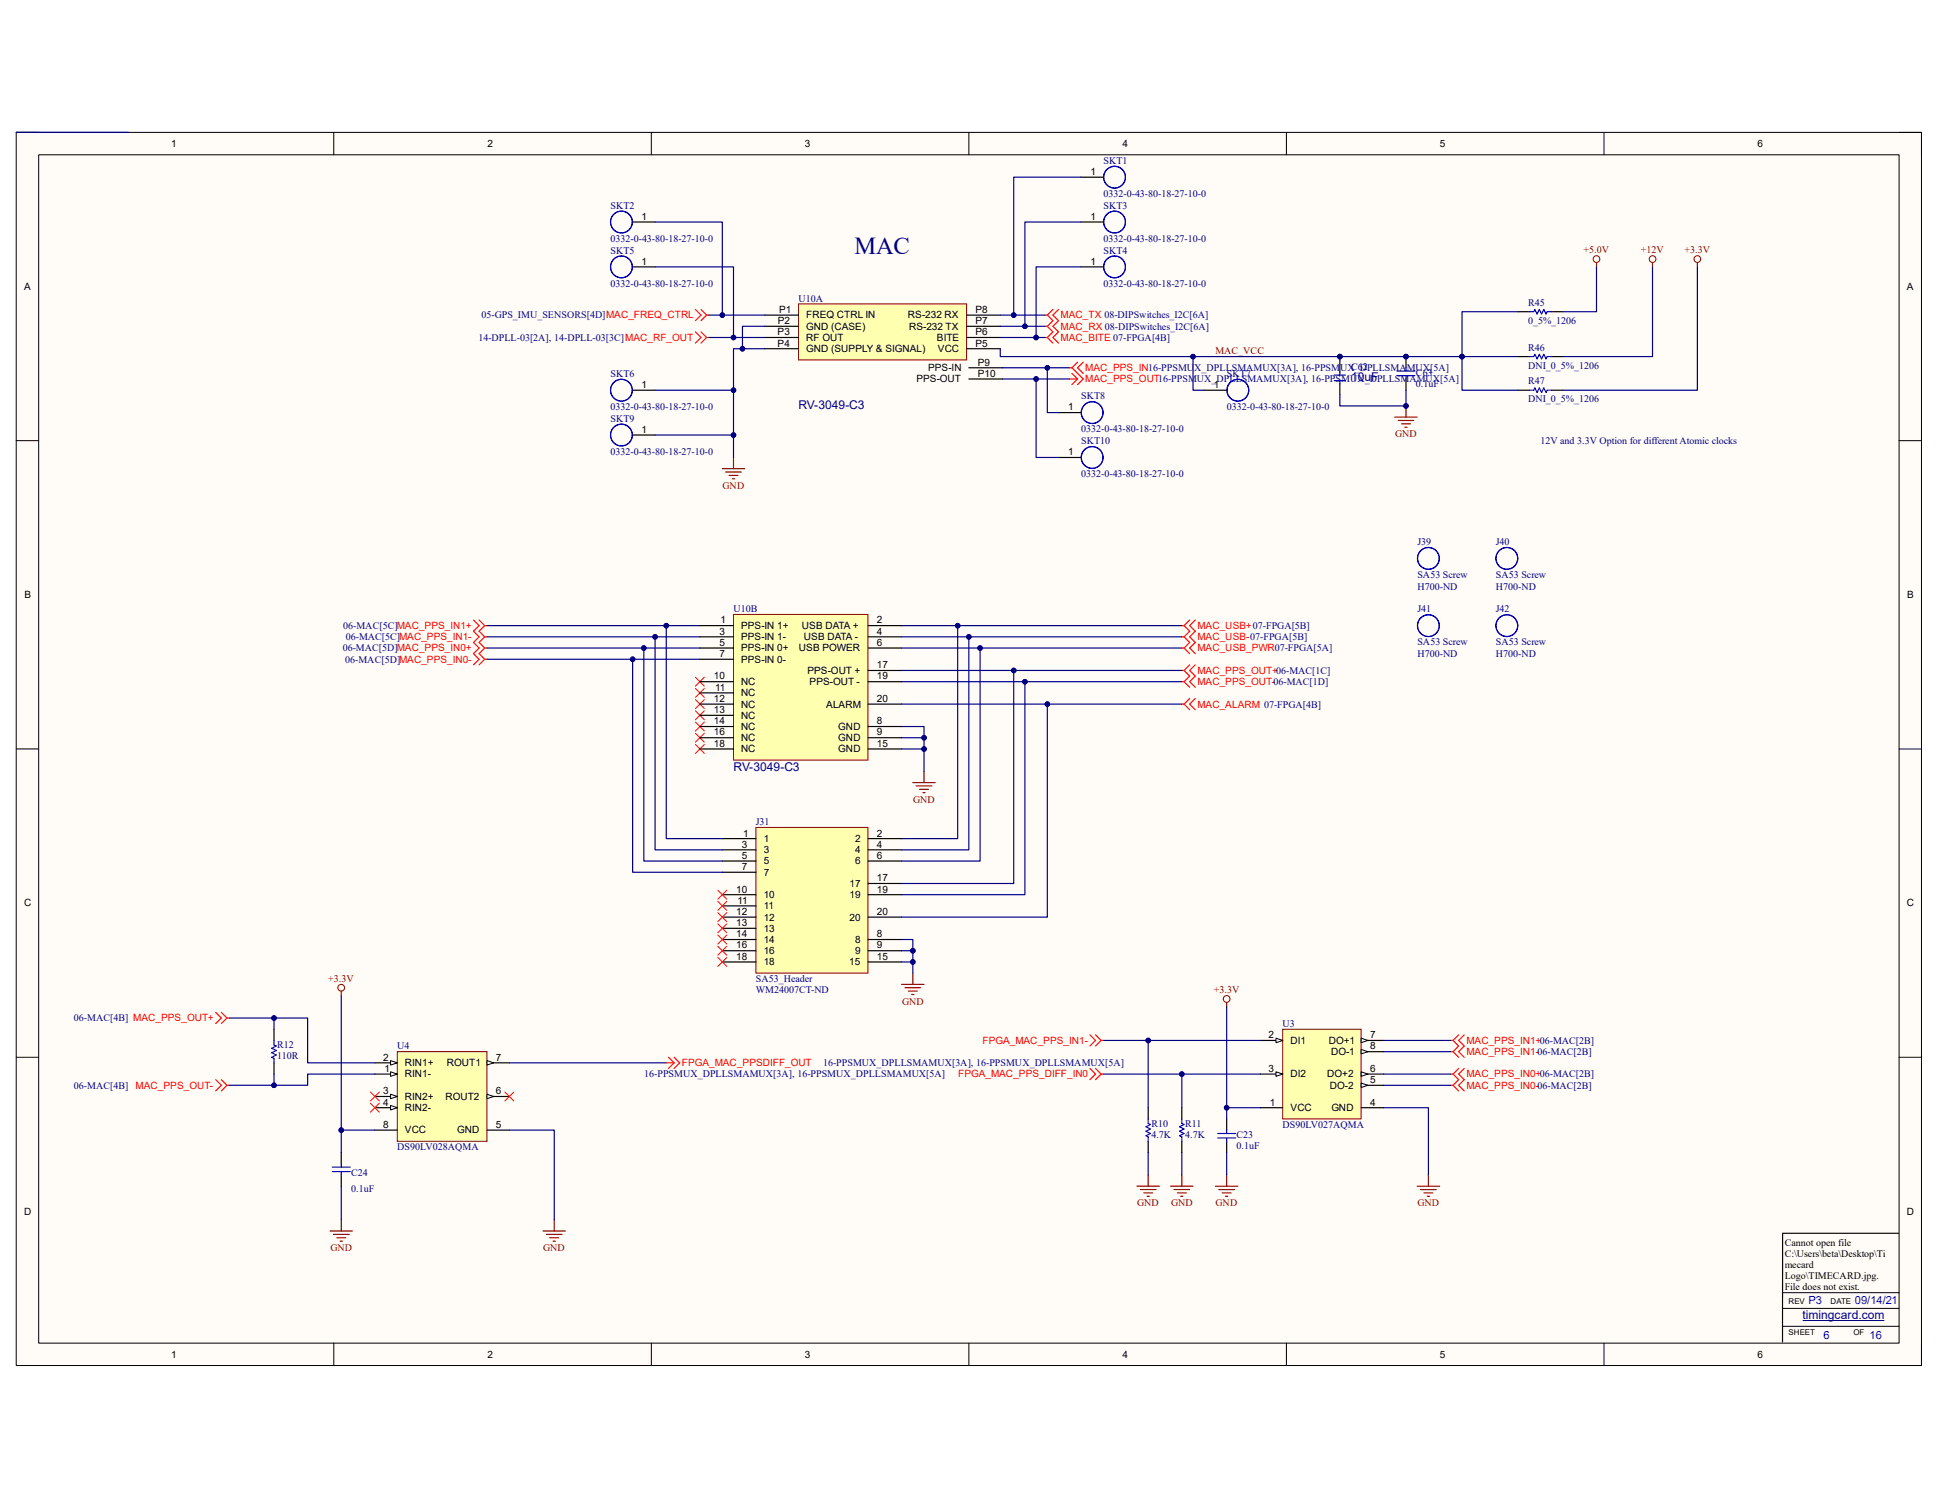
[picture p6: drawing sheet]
<svg xmlns="http://www.w3.org/2000/svg" width="279mm" height="216mm" viewBox="0 0 279 216" stroke-linecap="round" stroke-linejoin="round" font-family="sans-serif">
<path d="M2.3 19.1h274.7v177.7h-274.7z" fill-rule="evenodd" fill="#fffcf8"/>
<path d="M2.3 19.1h274.7v177.7h-274.7z" fill="none" stroke="#000" stroke-width=".14"/>
<path d="M5.6 22.3h268.2v171.3h-268.2z" fill-rule="evenodd" fill="#fffcf8"/>
<g fill="none" stroke="#000" stroke-width=".14">
<path d="M2.3 19.1h3.3M48.1 19.1v3.2M93.9 19.1v3.2M139.7 19.1v3.2M185.5 19.1v3.2M231.2 19.1v3.2M273.8 19.1h3.2v3.2M5.6 22.3h268.2v171.3h-268.2zM2.3 63.5h3.3M273.8 63.5h3.2M2.3 107.9h3.3M273.8 107.9h3.2"/>
<path d="M2.3 152.4h3.3M273.8 152.4h3.2M48.1 193.6v3.2M93.9 193.6v3.2M139.7 193.6v3.2M185.5 193.6v3.2M231.2 193.6v3.2M257 191.2h16.8M257 188.6h16.8M257 186.3h16.8M277 193.6v3.2"/>
</g>
<path d="M259.9 190.3h11.8" fill="none" stroke="#000080" stroke-width=".14"/>
<path d="M257 177.7h16.7M257 177.8v15.6" fill="none" stroke="#000" stroke-width=".17"/>
<g fill="none" stroke="#f00" stroke-width=".17">
<path d="M100.3 47.8l.8 .8-.8 .9M100.3 44.6l.8 .8-.8 .8M101.1 47.8l.8 .8M101.1 44.6l.8 .8M101.9 45.4h.3M101.9 48.6h.3M101.9 48.6l-.8 .9M101.9 45.4l-.8 .8M150.7 45.4h.3M150.7 47h.3M150.7 48.6h.3M151 45.4l.8 .8-.8 .8"/>
<path d="M151 47l.8 .8-.8 .8M151 48.6l.8 .9M151.8 44.6l-.8 .8M152.6 44.6l-.8 .8 .8 .8-.8 .8 .8 .8-.8 .8 .8 .9M170.4 90.2h.3M170.4 91.8h.3M170.4 93.4h.3M170.7 90.2l.8 .8-.8 .8M170.7 91.8l.8 .8-.8 .8M170.7 93.4l.8 .8M171.5 89.4l-.8 .8M172.3 89.4l-.8 .8 .8 .8-.8 .8 .8 .8-.8 .8 .8 .8"/>
<path d="M170.4 101.5h.3M170.7 101.5l.8 .8M171.5 100.7l-.8 .8M172.3 100.7l-.8 .8 .8 .8M31.1 145.9l.8 .8-.8 .8M31.1 155.6l.8 .8-.8 .8M31.9 145.9l.8 .8M31.9 155.6l.8 .8M32.7 146.7l-.8 .8M32.7 146.7h.3M32.7 156.4l-.8 .8M32.7 156.4h.3"/>
<path d="M157.1 154l.8 .8-.8 .8M157.9 154l.8 .8M158.7 154.8l-.8 .8M158.7 154.8h.4"/>
</g>
<g fill="none" stroke="#f00" stroke-width=".14">
<path d="M100.3 97.6l1.2 1.3M100.3 99.2l1.2 1.3M101.5 97.6l-1.2 1.3M101.5 99.2l-1.2 1.3M100.3 100.8l1.2 1.3M100.3 102.4l1.2 1.3M100.3 104.1l1.2 1.3M100.3 105.7l1.2 1.3M100.3 107.3l1.2 1.3M101.5 100.8l-1.2 1.3M101.5 102.4l-1.2 1.3M101.5 104.1l-1.2 1.3"/>
<path d="M101.5 105.7l-1.2 1.3M101.5 107.3l-1.2 1.3"/>
</g>
<g fill="none" stroke="#800000" stroke-width=".17">
<path d="M202.7 58.5v1.6M104.1 67.5h3.3M104.6 68h2.3M105.1 68.5h1.3M105.6 69h.3M105.7 65.9v1.6M201.1 60.1h3.2M201.6 60.6h2.2M202.1 61.1h1.2M202.5 61.6h.4M131.6 112.8h3.2M132.1 113.3h2.3"/>
<path d="M132.6 113.8h1.3M133.1 114.2h.3M133.2 111.2v1.6"/>
</g>
<circle cx="202.7" cy="58.5" r=".32" fill="#000080"/>
<circle cx="202.7" cy="58.5" r=".32" fill="none" stroke="#000080" stroke-width=".14"/>
<path d="M193.2 52v1.7M193.2 55.3v1.6" fill="none" stroke="#000" stroke-width=".17"/>
<path d="M192.4 54.9h1.6M192.4 54.1h1.6M193.2 53.7v.4M193.2 54.9v.4" fill="none" stroke="#00f" stroke-width=".17"/>
<path d="M115.1 43.8h24.3v8.1h-24.3z" fill-rule="evenodd" fill="#ffffb0"/>
<path d="M115.1 43.8h24.3v8.1h-24.3z" fill="none" stroke="#800000" stroke-width=".14"/>
<path d="M110.3 45.4h4.8M110.3 47h4.8M110.3 48.6h4.8M110.3 50.3h4.8M139.4 45.4h4.8M139.4 47h4.8M139.4 48.6h4.8M139.4 50.3h4.8M139.7 53h4.8M139.7 54.6h4.8" fill="none" stroke="#000" stroke-width=".17"/>
<path d="M105.7 88.6h19.4v21h-19.4z" fill-rule="evenodd" fill="#ffffb0"/>
<path d="M105.7 88.6h19.4v21h-19.4z" fill="none" stroke="#800000" stroke-width=".14"/>
<g fill="none" stroke="#000" stroke-width=".17">
<path d="M100.9 90.2h4.8M100.9 91.8h4.8M100.9 93.4h4.8M100.9 95h4.8M100.9 98.3h4.8M100.9 99.9h4.8M125.1 90.2h4.9M125.1 91.8h4.9M125.1 93.4h4.9M125.1 98.3h4.9M125.1 96.6h4.9M100.9 104.7h4.8"/>
<path d="M100.9 106.3h4.8M100.9 101.5h4.8M100.9 103.1h4.8M100.9 107.9h4.8M125.1 104.7h4.9M125.1 106.3h4.9M125.1 101.5h4.9M125.1 107.9h4.9"/>
</g>
<circle cx="202.7" cy="51.4" r=".32" fill="#000080"/>
<circle cx="202.7" cy="51.4" r=".32" fill="none" stroke="#000080" stroke-width=".14"/>
<path d="M202.7 51.4v1.6M202.7 54.6v1.6" fill="none" stroke="#000" stroke-width=".17"/>
<circle cx="202.7" cy="51.4" r=".32" fill="#000080"/>
<circle cx="202.7" cy="51.4" r=".32" fill="none" stroke="#000080" stroke-width=".14"/>
<path d="M201.4 53.5h2.6M201.4 54.1h2.6M202.7 53v.5M202.7 54.1v.5" fill="none" stroke="#00f" stroke-width=".17"/>
<path d="M184.9 148.3h11.3v13h-11.3z" fill-rule="evenodd" fill="#ffffb0"/>
<path d="M184.9 148.3h11.3v13h-11.3z" fill="none" stroke="#800000" stroke-width=".14"/>
<path d="M181.7 150h3.2" fill="none" stroke="#000" stroke-width=".17"/>
<path d="M184 149.6l.9 .4-.9 .3z" fill="#f8fcff"/>
<path d="M184 149.6l.9 .4-.9 .3z" fill="none" stroke="#000" stroke-width=".14"/>
<path d="M181.7 154.8h3.2" fill="none" stroke="#000" stroke-width=".17"/>
<path d="M184 154.5l.9 .3-.9 .3z" fill="#f8fcff"/>
<path d="M184 154.5l.9 .3-.9 .3z" fill="none" stroke="#000" stroke-width=".14"/>
<path d="M196.2 150h3.3" fill="none" stroke="#000" stroke-width=".17"/>
<path d="M196.2 149.6l1 .4-1 .3z" fill="#f8fcff"/>
<path d="M196.2 149.6l1 .4-1 .3z" fill="none" stroke="#000" stroke-width=".14"/>
<path d="M196.2 154.8h3.3" fill="none" stroke="#000" stroke-width=".17"/>
<path d="M196.2 154.5l1 .3-1 .3z" fill="#f8fcff"/>
<path d="M196.2 154.5l1 .3-1 .3z" fill="none" stroke="#000" stroke-width=".14"/>
<path d="M196.2 151.6h3.3" fill="none" stroke="#000" stroke-width=".17"/>
<path d="M196.2 151.2l1 .4-1 .3z" fill="#f8fcff"/>
<path d="M196.2 151.2l1 .4-1 .3z" fill="none" stroke="#000" stroke-width=".14"/>
<path d="M196.2 156.4h3.3" fill="none" stroke="#000" stroke-width=".17"/>
<path d="M196.2 156.1l1 .3-1 .3z" fill="#f8fcff"/>
<path d="M196.2 156.1l1 .3-1 .3z" fill="none" stroke="#000" stroke-width=".14"/>
<path d="M181.7 159.6h3.2M196.2 159.6h3.3" fill="none" stroke="#000" stroke-width=".17"/>
<path d="M57.3 151.6h12.9v12.9h-12.9z" fill-rule="evenodd" fill="#ffffb0"/>
<path d="M57.3 151.6h12.9v12.9h-12.9z" fill="none" stroke="#800000" stroke-width=".14"/>
<path d="M54 154.8h3.3" fill="none" stroke="#000" stroke-width=".17"/>
<path d="M56.3 154.5l1 .3-1 .3z" fill="#f8fcff"/>
<path d="M56.3 154.5l1 .3-1 .3z" fill="none" stroke="#000" stroke-width=".14"/>
<path d="M54 153.2h3.3" fill="none" stroke="#000" stroke-width=".17"/>
<path d="M56.3 152.9l1 .3-1 .3z" fill="#f8fcff"/>
<path d="M56.3 152.9l1 .3-1 .3z" fill="none" stroke="#000" stroke-width=".14"/>
<path d="M54 158h3.3" fill="none" stroke="#000" stroke-width=".17"/>
<path d="M56.3 157.7l1 .3-1 .4z" fill="#f8fcff"/>
<path d="M56.3 157.7l1 .3-1 .4z" fill="none" stroke="#000" stroke-width=".14"/>
<path d="M54 159.6h3.3" fill="none" stroke="#000" stroke-width=".17"/>
<path d="M56.3 159.3l1 .3-1 .4z" fill="#f8fcff"/>
<path d="M56.3 159.3l1 .3-1 .4z" fill="none" stroke="#000" stroke-width=".14"/>
<path d="M70.2 158h3.2M70.2 162.9h3.2" fill="none" stroke="#000" stroke-width=".17"/>
<path d="M70.2 157.7l1 .3-1 .4z" fill="#f8fcff"/>
<path d="M70.2 157.7l1 .3-1 .4z" fill="none" stroke="#000" stroke-width=".14"/>
<path d="M70.2 153.2h3.2" fill="none" stroke="#000" stroke-width=".17"/>
<path d="M70.2 152.9l1 .3-1 .3z" fill="#f8fcff"/>
<path d="M70.2 152.9l1 .3-1 .3z" fill="none" stroke="#000" stroke-width=".14"/>
<path d="M39.5 148.3v1.7M39.5 153.2v1.6M165.5 159.6v1.7M170.4 159.6v1.7M49.2 166.1v1.6M49.2 169.3v1.7M54 162.9h3.3M165.5 164.5v1.6M170.4 164.5v1.6M176.8 161.3v1.6M176.8 164.5v1.6" fill="none" stroke="#000" stroke-width=".17"/>
<path d="M39.5 150v.6l.3 .2-.6 .3 .6 .3-.6 .3 .6 .4-.6 .3 .3 .1v.7M47.9 168.9h2.6M47.9 168.2h2.6M49.2 167.7v.5M49.2 168.9v.4M165.5 161.3v.6l.4 .2-.7 .3 .7 .3-.7 .3 .7 .4-.7 .3 .3 .1v.7M170.4 161.3v.6l.3 .2-.6 .3 .6 .3-.6 .3 .6 .4-.6 .3 .3 .1v.7M175.6 163.4h2.5M175.6 164h2.5M176.8 162.9v.5M176.8 164v.5" fill="none" stroke="#00f" stroke-width=".17"/>
<g fill="none" stroke="#800000" stroke-width=".17">
<path d="M49.2 142.8v.7M176.8 144.5v.6M47.6 177.4h3.2M48.1 177.9h2.2M48.6 178.4h1.2M49 178.9h.4M49.2 175.8v1.6M78.3 177.4h3.2M78.8 177.9h2.2M79.2 178.4h1.3M79.7 178.9h.4M79.9 175.8v1.6"/>
<path d="M163.9 171h3.2M164.4 171.4h2.3M164.9 171.9h1.3M165.4 172.4h.3M165.5 169.3v1.7M168.8 171h3.2M169.2 171.4h2.3M169.7 171.9h1.3M170.2 172.4h.3M170.4 169.3v1.7M175.2 171h3.3M175.7 171.4h2.3"/>
<path d="M176.2 171.9h1.3M176.7 172.4h.3M176.8 169.3v1.7M204.3 171h3.2M204.8 171.4h2.3M205.3 171.9h1.3M205.8 172.4h.3M205.9 169.3v1.7"/>
</g>
<g fill="none" stroke="#800000" stroke-width=".14">
<circle cx="49.2" cy="142.4" r=".48"/>
<circle cx="176.8" cy="144" r=".48"/>
</g>
<g fill="none" stroke="#f00" stroke-width=".17">
<path d="M154.2 53h.3M154.2 54.6h1.2M154.5 53l1.7 1.6-.8 .8M154.5 53.8l.9 .8M155.4 52.2l-.9 .8M155.4 54.6l-.9 .8M156.2 52.2l-.8 .8 .8 .8M68.3 89.4l.8 .8-.8 .8 .8 .8-.8 .8 .8 .8-.8 .8 .8 .8-.8 .8M69.1 89.4l.8 .8M69.9 91.8l-.8 .8 .8 .8M69.9 90.2l-.8 .8 .8 .8M69.9 91.8h.3"/>
<path d="M69.9 90.2h.3M69.9 95l-.8 .8M69.9 93.4l-.8 .8 .8 .8M69.9 95h.3M69.9 93.4h.3M170.4 96.6h.3M170.4 98.3h.3M170.7 96.6l.8 .8-.8 .9M170.7 98.3l.8 .8M171.5 95.8l-.8 .8M172.3 95.8l-.8 .8 .8 .8-.8 .9 .8 .8M96.1 153.2h1.1"/>
<path d="M96.4 152.4l.8 .8M97.2 153.2l-.8 .8M97.2 152.4l.8 .8-.8 .8M157.1 149.1l.8 .9-.8 .8M157.9 149.1l.8 .9M158.7 150h.4M158.7 150l-.8 .8M209.2 151.6h.3M209.2 150h.3M209.2 156.4h.3M209.2 154.8h.3M209.5 151.6l.8 .8"/>
<path d="M209.5 150l.8 .8-.8 .8M209.5 156.4l.8 .8M209.5 154.8l.8 .8-.8 .8M210.3 149.2l-.8 .8M210.3 154l-.8 .8M211.1 149.2l-.8 .8 .8 .8-.8 .8 .8 .8M211.1 154l-.8 .8 .8 .8-.8 .8 .8 .8"/>
</g>
<path d="M53.4 157.4l1.3 1.3M53.4 159l1.3 1.3M54.7 157.4l-1.3 1.3M54.7 159l-1.3 1.3M72.8 157.4l1.3 1.3M74.1 157.4l-1.3 1.3" fill="none" stroke="#f00" stroke-width=".14"/>
<path d="M109 119.3h16.1v21h-16.1z" fill-rule="evenodd" fill="#ffffb0"/>
<g fill="none" stroke="#800000" stroke-width=".14">
<path d="M109 119.3h16.1v21h-16.1z"/>
<circle cx="230.2" cy="37.3" r=".48"/>
<circle cx="238.2" cy="37.3" r=".48"/>
<circle cx="244.7" cy="37.3" r=".48"/>
</g>
<g fill="none" stroke="#000" stroke-width=".17">
<path d="M91.2 32h3.2M91.2 38.5h3.2M155.8 32h3.3M155.8 38.5h3.3M155.8 25.5h3.3M91.2 56.2h3.2M152.6 59.5h3.2M173.6 56.2h3.2M218.9 44.9h1.6M218.9 51.4h1.6M218.9 56.2h1.6M223.7 44.9h1.6"/>
<path d="M223.7 51.4h1.6M223.7 56.2h1.6M91.2 62.7h3.2M152.6 65.9h3.2M104.1 120.9h4.9M104.1 122.5h4.9M104.1 124.1h4.9M104.1 125.7h4.9M104.1 128.9h4.9M104.1 130.6h4.9M104.1 132.2h4.9M104.1 133.8h4.9"/>
<path d="M104.1 135.4h4.9M104.1 137h4.9M104.1 138.6h4.9M125.1 120.9h4.9M125.1 122.5h4.9M125.1 124.1h4.9M125.1 128.9h4.9M125.1 132.2h4.9M125.1 135.4h4.9M125.1 137h4.9M125.1 138.6h4.9M125.1 127.3h4.9"/>
</g>
<g fill="none" stroke="#f00" stroke-width=".14">
<path d="M103.5 128.3l1.3 1.3M103.5 129.9l1.3 1.3M103.5 131.5l1.3 1.3M103.5 133.1l1.3 1.3M103.5 134.8l1.3 1.3M103.5 136.4l1.3 1.3M103.5 138l1.3 1.3M104.8 128.3l-1.3 1.3M104.8 129.9l-1.3 1.3M104.8 131.5l-1.3 1.3M104.8 133.1l-1.3 1.3M104.8 134.8l-1.3 1.3"/>
<path d="M104.8 136.4l-1.3 1.3M104.8 138l-1.3 1.3"/>
</g>
<path d="M230.2 37.8v.7M238.2 37.8v.7M244.7 37.8v.7M130 141.9h3.2M130.5 142.4h2.2M131 142.8h1.2M131.4 143.3h.4M131.6 140.3v1.6" fill="none" stroke="#800000" stroke-width=".17"/>
<g fill="none" stroke="#00f" stroke-width=".17">
<path d="M220.5 44.9h.6l.2-.3 .3 .7 .3-.7 .3 .7 .4-.7 .3 .7 .2-.4h.6M220.5 51.4h.6l.2-.3 .3 .6 .3-.6 .3 .6 .4-.6 .3 .6 .2-.3h.6M220.5 56.2h.6l.2-.3 .3 .7 .3-.7 .3 .7 .4-.7 .3 .7 .2-.4h.6"/>
<circle cx="89.6" cy="32" r="1.57"/>
<circle cx="89.6" cy="38.5" r="1.57"/>
<circle cx="160.7" cy="32" r="1.57"/>
<circle cx="160.7" cy="25.5" r="1.57"/>
<circle cx="160.7" cy="38.5" r="1.57"/>
<circle cx="89.6" cy="56.2" r="1.57"/>
<circle cx="157.5" cy="59.5" r="1.57"/>
<circle cx="178.5" cy="56.2" r="1.57"/>
<circle cx="89.6" cy="62.7" r="1.57"/>
<circle cx="157.5" cy="65.9" r="1.57"/>
</g>
<path d="M2.3 19.1h16.2M102.2 48.6h8.1" fill="none" stroke="#000080" stroke-width=".17"/>
<circle cx="105.7" cy="48.6" r=".32" fill="#000080"/>
<circle cx="105.7" cy="48.6" r=".32" fill="none" stroke="#000080" stroke-width=".14"/>
<path d="M102.2 45.4h8.1" fill="none" stroke="#000080" stroke-width=".17"/>
<circle cx="104.1" cy="45.4" r=".32" fill="#000080"/>
<circle cx="104.1" cy="45.4" r=".32" fill="none" stroke="#000080" stroke-width=".14"/>
<path d="M107 50.3h3.3" fill="none" stroke="#000080" stroke-width=".17"/>
<circle cx="107" cy="50.3" r=".32" fill="#000080"/>
<circle cx="107" cy="50.3" r=".32" fill="none" stroke="#000080" stroke-width=".14"/>
<path d="M130 107.9h3.2" fill="none" stroke="#000080" stroke-width=".17"/>
<circle cx="133.2" cy="107.9" r=".32" fill="#000080"/>
<circle cx="133.2" cy="107.9" r=".32" fill="none" stroke="#000080" stroke-width=".14"/>
<path d="M130 106.3h3.2" fill="none" stroke="#000080" stroke-width=".17"/>
<circle cx="133.2" cy="106.3" r=".32" fill="#000080"/>
<circle cx="133.2" cy="106.3" r=".32" fill="none" stroke="#000080" stroke-width=".14"/>
<path d="M144.2 48.6h6.5" fill="none" stroke="#000080" stroke-width=".17"/>
<circle cx="149.4" cy="48.6" r=".32" fill="#000080"/>
<circle cx="149.4" cy="48.6" r=".32" fill="none" stroke="#000080" stroke-width=".14"/>
<path d="M144.2 47h6.5" fill="none" stroke="#000080" stroke-width=".17"/>
<circle cx="147.8" cy="47" r=".32" fill="#000080"/>
<circle cx="147.8" cy="47" r=".32" fill="none" stroke="#000080" stroke-width=".14"/>
<path d="M144.2 45.4h6.5" fill="none" stroke="#000080" stroke-width=".17"/>
<circle cx="146.1" cy="45.4" r=".32" fill="#000080"/>
<circle cx="146.1" cy="45.4" r=".32" fill="none" stroke="#000080" stroke-width=".14"/>
<path d="M202.7 56.2v2.3h-9.5v-1.6" fill="none" stroke="#000080" stroke-width=".17"/>
<circle cx="202.7" cy="58.5" r=".32" fill="#000080"/>
<circle cx="202.7" cy="58.5" r=".32" fill="none" stroke="#000080" stroke-width=".14"/>
<path d="M159.1 154.8h22.6" fill="none" stroke="#000080" stroke-width=".17"/>
<circle cx="170.4" cy="154.8" r=".32" fill="#000080"/>
<circle cx="170.4" cy="154.8" r=".32" fill="none" stroke="#000080" stroke-width=".14"/>
<path d="M165.5 150v9.6" fill="none" stroke="#000080" stroke-width=".17"/>
<circle cx="165.5" cy="150" r=".32" fill="#000080"/>
<circle cx="165.5" cy="150" r=".32" fill="none" stroke="#000080" stroke-width=".14"/>
<path d="M170.4 154.8v4.8" fill="none" stroke="#000080" stroke-width=".17"/>
<circle cx="170.4" cy="154.8" r=".32" fill="#000080"/>
<circle cx="170.4" cy="154.8" r=".32" fill="none" stroke="#000080" stroke-width=".14"/>
<path d="M159.1 150h22.6" fill="none" stroke="#000080" stroke-width=".17"/>
<circle cx="165.5" cy="150" r=".32" fill="#000080"/>
<circle cx="165.5" cy="150" r=".32" fill="none" stroke="#000080" stroke-width=".14"/>
<path d="M181.7 159.6h-4.9v1.7M165.5 166.1v3.2M170.4 166.1v3.2M176.8 166.1v3.2" fill="none" stroke="#000080" stroke-width=".17"/>
<circle cx="176.8" cy="159.7" r=".32" fill="#000080"/>
<circle cx="176.8" cy="159.7" r=".32" fill="none" stroke="#000080" stroke-width=".14"/>
<path d="M176.8 145.1v14.5" fill="none" stroke="#000080" stroke-width=".17"/>
<circle cx="176.8" cy="159.7" r=".32" fill="#000080"/>
<circle cx="176.8" cy="159.7" r=".32" fill="none" stroke="#000080" stroke-width=".14"/>
<path d="M33 146.7h6.5v1.6M199.5 159.6h6.4v9.7M199.5 150h9.7M199.5 151.6h9.7M199.5 154.8h9.7M199.5 156.4h9.7" fill="none" stroke="#000080" stroke-width=".17"/>
<circle cx="39.5" cy="146.7" r=".32" fill="#000080"/>
<circle cx="39.5" cy="146.7" r=".32" fill="none" stroke="#000080" stroke-width=".14"/>
<path d="M39.5 154.8v1.6h-6.5" fill="none" stroke="#000080" stroke-width=".17"/>
<circle cx="39.5" cy="156.4" r=".32" fill="#000080"/>
<circle cx="39.5" cy="156.4" r=".32" fill="none" stroke="#000080" stroke-width=".14"/>
<path d="M54 154.8h-9.7v1.6h-4.8" fill="none" stroke="#000080" stroke-width=".17"/>
<circle cx="39.5" cy="156.4" r=".32" fill="#000080"/>
<circle cx="39.5" cy="156.4" r=".32" fill="none" stroke="#000080" stroke-width=".14"/>
<path d="M39.5 146.7h4.8v6.5h9.7" fill="none" stroke="#000080" stroke-width=".17"/>
<circle cx="39.5" cy="146.7" r=".32" fill="#000080"/>
<circle cx="39.5" cy="146.7" r=".32" fill="none" stroke="#000080" stroke-width=".14"/>
<path d="M54 162.9h-4.8v3.2" fill="none" stroke="#000080" stroke-width=".17"/>
<circle cx="49.2" cy="162.9" r=".32" fill="#000080"/>
<circle cx="49.2" cy="162.9" r=".32" fill="none" stroke="#000080" stroke-width=".14"/>
<path d="M49.2 143.5v19.4" fill="none" stroke="#000080" stroke-width=".17"/>
<circle cx="49.2" cy="162.9" r=".32" fill="#000080"/>
<circle cx="49.2" cy="162.9" r=".32" fill="none" stroke="#000080" stroke-width=".14"/>
<path d="M144.5 54.6h9.7M49.2 171v4.8M73.4 162.9h6.5v12.9" fill="none" stroke="#000080" stroke-width=".17"/>
<circle cx="149.4" cy="54.6" r=".32" fill="#000080"/>
<circle cx="149.4" cy="54.6" r=".32" fill="none" stroke="#000080" stroke-width=".14"/>
<path d="M144.5 53h9.7" fill="none" stroke="#000080" stroke-width=".17"/>
<circle cx="151" cy="53" r=".32" fill="#000080"/>
<circle cx="151" cy="53" r=".32" fill="none" stroke="#000080" stroke-width=".14"/>
<path d="M193.2 51.4v.6" fill="none" stroke="#000080" stroke-width=".17"/>
<circle cx="193.2" cy="51.4" r=".32" fill="#000080"/>
<circle cx="193.2" cy="51.4" r=".32" fill="none" stroke="#000080" stroke-width=".14"/>
<path d="M96.1 90.2v30.7h8" fill="none" stroke="#000080" stroke-width=".17"/>
<circle cx="96.1" cy="90.2" r=".32" fill="#000080"/>
<circle cx="96.1" cy="90.2" r=".32" fill="none" stroke="#000080" stroke-width=".14"/>
<path d="M94.4 91.8v30.7h9.7" fill="none" stroke="#000080" stroke-width=".17"/>
<circle cx="94.4" cy="91.8" r=".32" fill="#000080"/>
<circle cx="94.4" cy="91.8" r=".32" fill="none" stroke="#000080" stroke-width=".14"/>
<path d="M92.8 93.4v30.7h11.3" fill="none" stroke="#000080" stroke-width=".17"/>
<circle cx="92.8" cy="93.4" r=".32" fill="#000080"/>
<circle cx="92.8" cy="93.4" r=".32" fill="none" stroke="#000080" stroke-width=".14"/>
<path d="M91.2 95v30.7h12.9" fill="none" stroke="#000080" stroke-width=".17"/>
<circle cx="91.2" cy="95" r=".32" fill="#000080"/>
<circle cx="91.2" cy="95" r=".32" fill="none" stroke="#000080" stroke-width=".14"/>
<path d="M138.1 90.2v30.7h-8.1" fill="none" stroke="#000080" stroke-width=".17"/>
<circle cx="138.1" cy="90.2" r=".32" fill="#000080"/>
<circle cx="138.1" cy="90.2" r=".32" fill="none" stroke="#000080" stroke-width=".14"/>
<path d="M139.7 91.8v30.7h-9.7" fill="none" stroke="#000080" stroke-width=".17"/>
<circle cx="139.7" cy="91.8" r=".32" fill="#000080"/>
<circle cx="139.7" cy="91.8" r=".32" fill="none" stroke="#000080" stroke-width=".14"/>
<path d="M141.3 93.4v30.7h-11.3" fill="none" stroke="#000080" stroke-width=".17"/>
<circle cx="141.3" cy="93.4" r=".32" fill="#000080"/>
<circle cx="141.3" cy="93.4" r=".32" fill="none" stroke="#000080" stroke-width=".14"/>
<path d="M146.1 96.6v30.7h-16.1" fill="none" stroke="#000080" stroke-width=".17"/>
<circle cx="146.1" cy="96.6" r=".32" fill="#000080"/>
<circle cx="146.1" cy="96.6" r=".32" fill="none" stroke="#000080" stroke-width=".14"/>
<path d="M147.8 98.3v30.6h-17.8" fill="none" stroke="#000080" stroke-width=".17"/>
<circle cx="147.8" cy="98.3" r=".32" fill="#000080"/>
<circle cx="147.8" cy="98.3" r=".32" fill="none" stroke="#000080" stroke-width=".14"/>
<path d="M151 101.5v30.7h-21" fill="none" stroke="#000080" stroke-width=".17"/>
<circle cx="151" cy="101.5" r=".32" fill="#000080"/>
<circle cx="151" cy="101.5" r=".32" fill="none" stroke="#000080" stroke-width=".14"/>
<path d="M130 138.6h1.6" fill="none" stroke="#000080" stroke-width=".17"/>
<circle cx="131.6" cy="138.6" r=".32" fill="#000080"/>
<circle cx="131.6" cy="138.6" r=".32" fill="none" stroke="#000080" stroke-width=".14"/>
<path d="M130 137h1.6" fill="none" stroke="#000080" stroke-width=".17"/>
<circle cx="131.6" cy="137" r=".32" fill="#000080"/>
<circle cx="131.6" cy="137" r=".32" fill="none" stroke="#000080" stroke-width=".14"/>
<path d="M230.2 38.5v6.4h-4.9M144.2 50.3v1.1h49" fill="none" stroke="#000080" stroke-width=".17"/>
<circle cx="172" cy="51.4" r=".32" fill="#000080"/>
<circle cx="172" cy="51.4" r=".32" fill="none" stroke="#000080" stroke-width=".14"/>
<circle cx="193.2" cy="51.4" r=".32" fill="#000080"/>
<circle cx="193.2" cy="51.4" r=".32" fill="none" stroke="#000080" stroke-width=".14"/>
<path d="M218.9 44.9h-8.1v6.5" fill="none" stroke="#000080" stroke-width=".17"/>
<circle cx="210.8" cy="51.4" r=".32" fill="#000080"/>
<circle cx="210.8" cy="51.4" r=".32" fill="none" stroke="#000080" stroke-width=".14"/>
<path d="M238.2 38.5v12.9h-12.9M244.7 38.5v17.7h-19.4M210.8 51.4v4.8h8.1" fill="none" stroke="#000080" stroke-width=".17"/>
<circle cx="210.8" cy="51.4" r=".32" fill="#000080"/>
<circle cx="210.8" cy="51.4" r=".32" fill="none" stroke="#000080" stroke-width=".14"/>
<path d="M70.2 95h30.7" fill="none" stroke="#000080" stroke-width=".17"/>
<circle cx="91.2" cy="95" r=".32" fill="#000080"/>
<circle cx="91.2" cy="95" r=".32" fill="none" stroke="#000080" stroke-width=".14"/>
<path d="M70.2 93.4h30.7" fill="none" stroke="#000080" stroke-width=".17"/>
<circle cx="92.8" cy="93.4" r=".32" fill="#000080"/>
<circle cx="92.8" cy="93.4" r=".32" fill="none" stroke="#000080" stroke-width=".14"/>
<path d="M70.2 91.8h30.7" fill="none" stroke="#000080" stroke-width=".17"/>
<circle cx="94.4" cy="91.8" r=".32" fill="#000080"/>
<circle cx="94.4" cy="91.8" r=".32" fill="none" stroke="#000080" stroke-width=".14"/>
<path d="M70.2 90.2h30.7" fill="none" stroke="#000080" stroke-width=".17"/>
<circle cx="96.1" cy="90.2" r=".32" fill="#000080"/>
<circle cx="96.1" cy="90.2" r=".32" fill="none" stroke="#000080" stroke-width=".14"/>
<path d="M130 135.4h1.6v4.9" fill="none" stroke="#000080" stroke-width=".17"/>
<circle cx="131.6" cy="137" r=".32" fill="#000080"/>
<circle cx="131.6" cy="137" r=".32" fill="none" stroke="#000080" stroke-width=".14"/>
<circle cx="131.6" cy="138.6" r=".32" fill="#000080"/>
<circle cx="131.6" cy="138.6" r=".32" fill="none" stroke="#000080" stroke-width=".14"/>
<path d="M130 104.7h3.2v6.5" fill="none" stroke="#000080" stroke-width=".17"/>
<circle cx="133.2" cy="106.3" r=".32" fill="#000080"/>
<circle cx="133.2" cy="106.3" r=".32" fill="none" stroke="#000080" stroke-width=".14"/>
<circle cx="133.2" cy="107.9" r=".32" fill="#000080"/>
<circle cx="133.2" cy="107.9" r=".32" fill="none" stroke="#000080" stroke-width=".14"/>
<path d="M130 101.5h40.4" fill="none" stroke="#000080" stroke-width=".17"/>
<circle cx="151" cy="101.5" r=".32" fill="#000080"/>
<circle cx="151" cy="101.5" r=".32" fill="none" stroke="#000080" stroke-width=".14"/>
<path d="M130 98.3h40.4" fill="none" stroke="#000080" stroke-width=".17"/>
<circle cx="147.8" cy="98.3" r=".32" fill="#000080"/>
<circle cx="147.8" cy="98.3" r=".32" fill="none" stroke="#000080" stroke-width=".14"/>
<path d="M130 96.6h40.4" fill="none" stroke="#000080" stroke-width=".17"/>
<circle cx="146.1" cy="96.6" r=".32" fill="#000080"/>
<circle cx="146.1" cy="96.6" r=".32" fill="none" stroke="#000080" stroke-width=".14"/>
<path d="M130 93.4h40.4" fill="none" stroke="#000080" stroke-width=".17"/>
<circle cx="141.3" cy="93.4" r=".32" fill="#000080"/>
<circle cx="141.3" cy="93.4" r=".32" fill="none" stroke="#000080" stroke-width=".14"/>
<path d="M130 91.8h40.4" fill="none" stroke="#000080" stroke-width=".17"/>
<circle cx="139.7" cy="91.8" r=".32" fill="#000080"/>
<circle cx="139.7" cy="91.8" r=".32" fill="none" stroke="#000080" stroke-width=".14"/>
<path d="M130 90.2h40.4" fill="none" stroke="#000080" stroke-width=".17"/>
<circle cx="138.1" cy="90.2" r=".32" fill="#000080"/>
<circle cx="138.1" cy="90.2" r=".32" fill="none" stroke="#000080" stroke-width=".14"/>
<path d="M110.3 47h-3.3v3.3h-1.3v15.6" fill="none" stroke="#000080" stroke-width=".17"/>
<circle cx="107" cy="50.3" r=".32" fill="#000080"/>
<circle cx="107" cy="50.3" r=".32" fill="none" stroke="#000080" stroke-width=".14"/>
<circle cx="105.7" cy="56.2" r=".32" fill="#000080"/>
<circle cx="105.7" cy="56.2" r=".32" fill="none" stroke="#000080" stroke-width=".14"/>
<circle cx="105.7" cy="62.7" r=".32" fill="#000080"/>
<circle cx="105.7" cy="62.7" r=".32" fill="none" stroke="#000080" stroke-width=".14"/>
<path d="M193.2 51.4h25.7" fill="none" stroke="#000080" stroke-width=".17"/>
<circle cx="193.2" cy="51.4" r=".32" fill="#000080"/>
<circle cx="193.2" cy="51.4" r=".32" fill="none" stroke="#000080" stroke-width=".14"/>
<circle cx="202.7" cy="51.4" r=".32" fill="#000080"/>
<circle cx="202.7" cy="51.4" r=".32" fill="none" stroke="#000080" stroke-width=".14"/>
<circle cx="210.8" cy="51.4" r=".32" fill="#000080"/>
<circle cx="210.8" cy="51.4" r=".32" fill="none" stroke="#000080" stroke-width=".14"/>
<path d="M94.4 38.5h11.3v10.1" fill="none" stroke="#000080" stroke-width=".17"/>
<circle cx="105.7" cy="48.6" r=".32" fill="#000080"/>
<circle cx="105.7" cy="48.6" r=".32" fill="none" stroke="#000080" stroke-width=".14"/>
<path d="M94.4 32h9.7v13.4" fill="none" stroke="#000080" stroke-width=".17"/>
<circle cx="104.1" cy="45.4" r=".32" fill="#000080"/>
<circle cx="104.1" cy="45.4" r=".32" fill="none" stroke="#000080" stroke-width=".14"/>
<path d="M94.4 56.2h11.3" fill="none" stroke="#000080" stroke-width=".17"/>
<circle cx="105.7" cy="56.2" r=".32" fill="#000080"/>
<circle cx="105.7" cy="56.2" r=".32" fill="none" stroke="#000080" stroke-width=".14"/>
<path d="M94.4 62.7h11.3" fill="none" stroke="#000080" stroke-width=".17"/>
<circle cx="105.7" cy="62.7" r=".32" fill="#000080"/>
<circle cx="105.7" cy="62.7" r=".32" fill="none" stroke="#000080" stroke-width=".14"/>
<path d="M155.8 38.5h-6.4v10.1" fill="none" stroke="#000080" stroke-width=".17"/>
<circle cx="149.4" cy="48.6" r=".32" fill="#000080"/>
<circle cx="149.4" cy="48.6" r=".32" fill="none" stroke="#000080" stroke-width=".14"/>
<path d="M155.8 32h-8v15" fill="none" stroke="#000080" stroke-width=".17"/>
<circle cx="147.8" cy="47" r=".32" fill="#000080"/>
<circle cx="147.8" cy="47" r=".32" fill="none" stroke="#000080" stroke-width=".14"/>
<path d="M155.8 25.5h-9.7v19.9" fill="none" stroke="#000080" stroke-width=".17"/>
<circle cx="146.1" cy="45.4" r=".32" fill="#000080"/>
<circle cx="146.1" cy="45.4" r=".32" fill="none" stroke="#000080" stroke-width=".14"/>
<path d="M172 51.4v4.8h1.6" fill="none" stroke="#000080" stroke-width=".17"/>
<circle cx="172" cy="51.4" r=".32" fill="#000080"/>
<circle cx="172" cy="51.4" r=".32" fill="none" stroke="#000080" stroke-width=".14"/>
<path d="M151 53v6.5h1.6" fill="none" stroke="#000080" stroke-width=".17"/>
<circle cx="151" cy="53" r=".32" fill="#000080"/>
<circle cx="151" cy="53" r=".32" fill="none" stroke="#000080" stroke-width=".14"/>
<path d="M149.4 54.6v11.3h3.2" fill="none" stroke="#000080" stroke-width=".17"/>
<circle cx="149.4" cy="54.6" r=".32" fill="#000080"/>
<circle cx="149.4" cy="54.6" r=".32" fill="none" stroke="#000080" stroke-width=".14"/>
<g fill="none" stroke="#00f" stroke-width=".17">
<circle cx="205.9" cy="90.2" r="1.57"/>
<circle cx="205.9" cy="80.5" r="1.57"/>
<circle cx="217.2" cy="90.2" r="1.57"/>
<circle cx="217.2" cy="80.5" r="1.57"/>
</g>
<path d="M73.4 153.2h22.7" fill="none" stroke="#000080" stroke-width=".17"/>
<text font-size="3.5" fill="#000080" x="123.2" y="36.6">MAC</text>
<g font-size="1.7" fill="#000080">
<text x="115.1" y="58.9">RV-3049-C3</text>
<text x="194.8" y="54.9">10uF</text>
<text x="105.7" y="111.1">RV-3049-C3</text>
<text x="259.9" y="190.1">timingcard.com</text>
</g>
<g font-size="1.6" fill="#00f">
<text x="260.7" y="188">P3</text>
<text x="267.4" y="188">09/14/21</text>
<text x="262.9" y="193">6</text>
<text x="269.5" y="193">16</text>
</g>
<g font-size="1.4">
<text x="24.7" y="21.2">1</text>
<text x="70.3" y="21.2">2</text>
<text x="116" y="21.2">3</text>
<text x="161.8" y="21.2">4</text>
<text x="207.6" y="21.2">5</text>
<text x="253.4" y="21.2">6</text>
<text x="157.2" y="25.2">1</text>
<text x="92.5" y="31.7">1</text>
<text x="157.2" y="31.7">1</text>
<text x="3.5" y="41.8">A</text>
<text x="92.5" y="38.1">1</text>
<text x="157.2" y="38.1">1</text>
<text x="274.9" y="41.8">A</text>
<text x="112.1" y="46.7">P2</text>
<text x="112.3" y="45.1">P1</text>
<text x="116.2" y="45.9">FREQ CTRL IN</text>
<text x="116.2" y="47.5">GND (CASE)</text>
<text x="130.9" y="45.9">RS-232 RX</text>
<text x="131.1" y="47.5">RS-232 TX</text>
<text x="140.6" y="46.7">P7</text>
<text x="140.6" y="45.1">P8</text>
<text x="112.1" y="48.3">P3</text>
<text x="112.1" y="50">P4</text>
<text x="116.2" y="49.1">RF OUT</text>
<text x="116.2" y="50.8">GND (SUPPLY &amp; SIGNAL)</text>
<text x="133.8" y="53.5">PPS-IN</text>
<text x="135.1" y="49.1">BITE</text>
<text x="135.2" y="50.8">VCC</text>
<text x="140.6" y="50">P5</text>
<text x="140.6" y="48.3">P6</text>
<text x="141" y="52.7">P9</text>
<text x="92.5" y="55.9">1</text>
<text x="132.1" y="55.1">PPS-OUT</text>
<text x="141" y="54.3">P10</text>
<text x="154" y="59.1">1</text>
<text x="175" y="55.9">1</text>
<text x="92.5" y="62.4">1</text>
<text x="154" y="65.6">1</text>
<text x="3.5" y="86.2">B</text>
<text x="103.9" y="89.8">1</text>
<text x="126.4" y="89.8">2</text>
<text x="275" y="86.2">B</text>
<text x="103.7" y="91.5">3</text>
<text x="103.7" y="93.1">5</text>
<text x="103.7" y="94.7">7</text>
<text x="106.8" y="90.7">PPS-IN 1+</text>
<text x="106.8" y="92.3">PPS-IN 1-</text>
<text x="106.8" y="93.9">PPS-IN 0+</text>
<text x="106.8" y="95.5">PPS-IN 0-</text>
<text x="115.2" y="93.9">USB POWER</text>
<text x="115.6" y="90.7">USB DATA +</text>
<text x="115.9" y="92.3">USB DATA -</text>
<text x="126.4" y="91.5">4</text>
<text x="126.4" y="93.1">6</text>
<text x="102.9" y="97.9">10</text>
<text x="102.9" y="101.2">12</text>
<text x="103.1" y="99.5">11</text>
<text x="106.8" y="98.7">NC</text>
<text x="106.8" y="100.4">NC</text>
<text x="106.8" y="102">NC</text>
<text x="116.4" y="97.1">PPS-OUT +</text>
<text x="116.7" y="98.7">PPS-OUT -</text>
<text x="119.1" y="102">ALARM</text>
<text x="126.4" y="96.3">17</text>
<text x="126.4" y="97.9">19</text>
<text x="126.4" y="101.2">20</text>
<text x="102.9" y="102.8">13</text>
<text x="102.9" y="104.4">14</text>
<text x="102.9" y="106">16</text>
<text x="102.9" y="107.6">18</text>
<text x="106.8" y="103.6">NC</text>
<text x="106.8" y="105.2">NC</text>
<text x="106.8" y="106.8">NC</text>
<text x="120.9" y="105.2">GND</text>
<text x="120.9" y="106.8">GND</text>
<text x="126.4" y="104.4">8</text>
<text x="126.4" y="106">9</text>
<text x="126.4" y="107.6">15</text>
<text x="106.8" y="108.4">NC</text>
<text x="120.9" y="108.4">GND</text>
<text x="106.9" y="122.2">3</text>
<text x="106.9" y="123.8">5</text>
<text x="106.9" y="125.4">7</text>
<text x="107.1" y="120.6">1</text>
<text x="110.1" y="121.4">1</text>
<text x="110.1" y="123">3</text>
<text x="110.1" y="124.6">5</text>
<text x="123.3" y="121.4">2</text>
<text x="123.3" y="123">4</text>
<text x="123.3" y="124.6">6</text>
<text x="126.4" y="120.6">2</text>
<text x="126.4" y="122.2">4</text>
<text x="126.4" y="123.8">6</text>
<text x="3.5" y="130.6">C</text>
<text x="106.1" y="128.7">10</text>
<text x="106.1" y="131.9">12</text>
<text x="106.3" y="130.3">11</text>
<text x="110.1" y="126.2">7</text>
<text x="110.1" y="129.5">10</text>
<text x="110.1" y="131.1">11</text>
<text x="122.5" y="127.8">17</text>
<text x="122.5" y="129.5">19</text>
<text x="126.4" y="127">17</text>
<text x="126.4" y="128.7">19</text>
<text x="126.4" y="131.9">20</text>
<text x="274.9" y="130.6">C</text>
<text x="106.1" y="133.5">13</text>
<text x="106.1" y="135.1">14</text>
<text x="106.1" y="136.7">16</text>
<text x="110.1" y="132.7">12</text>
<text x="110.1" y="134.3">13</text>
<text x="110.1" y="135.9">14</text>
<text x="110.1" y="137.5">16</text>
<text x="122.5" y="132.7">20</text>
<text x="123.3" y="135.9">8</text>
<text x="123.3" y="137.5">9</text>
<text x="126.4" y="135.1">8</text>
<text x="126.4" y="136.7">9</text>
<text x="106.1" y="138.3">18</text>
<text x="110.1" y="139.1">18</text>
<text x="122.4" y="139.1">15</text>
<text x="126.4" y="138.3">15</text>
<text x="182.9" y="149.6">2</text>
<text x="197.5" y="149.6">7</text>
<text x="55.2" y="152.9">2</text>
<text x="55.4" y="154.5">1</text>
<text x="58.4" y="155.3">RIN1-</text>
<text x="58.4" y="153.7">RIN1+</text>
<text x="64.4" y="153.7">ROUT1</text>
<text x="71.5" y="152.9">7</text>
<text x="182.9" y="154.5">3</text>
<text x="186.1" y="150.5">DI1</text>
<text x="186.1" y="155.3">DI2</text>
<text x="191.3" y="155.3">DO+2</text>
<text x="191.6" y="150.5">DO+1</text>
<text x="191.9" y="152.1">DO-1</text>
<text x="197.5" y="154.5">6</text>
<text x="197.5" y="151.3">8</text>
<text x="55.2" y="157.7">3</text>
<text x="55.2" y="159.3">4</text>
<text x="58.4" y="158.5">RIN2+</text>
<text x="58.4" y="160.1">RIN2-</text>
<text x="64.2" y="158.5">ROUT2</text>
<text x="71.5" y="157.7">6</text>
<text x="183.1" y="159.3">1</text>
<text x="186.1" y="160.1">VCC</text>
<text x="191.7" y="156.9">DO-2</text>
<text x="191.9" y="160.1">GND</text>
<text x="197.5" y="156.1">5</text>
<text x="197.5" y="159.3">4</text>
<text x="55.2" y="162.6">8</text>
<text x="58.4" y="163.4">VCC</text>
<text x="65.9" y="163.4">GND</text>
<text x="71.5" y="162.6">5</text>
<text x="3.5" y="175.1">D</text>
<text x="257.3" y="179.5">Cannot open file</text>
<text x="274.9" y="175.1">D</text>
<text x="257.3" y="181.1">C:\Users\beta\Desktop\Ti</text>
<text x="257.3" y="182.8">mecard</text>
<text x="257.3" y="184.4">Logo\TIMECARD.jpg.</text>
<text x="257.3" y="186">File does not exist.</text>
<text x="24.7" y="195.7">1</text>
<text x="70.3" y="195.7">2</text>
<text x="116" y="195.7">3</text>
<text x="161.8" y="195.7">4</text>
<text x="207.6" y="195.7">5</text>
<text x="253.4" y="195.7">6</text>
</g>
<g font-size="1.4" fill="#000080">
<text x="159.1" y="23.6">SKT1</text>
<text x="159.1" y="28.4">0332-0-43-80-18-27-10-0</text>
<text x="88" y="30.1">SKT2</text>
<text x="88" y="34.8">0332-0-43-80-18-27-10-0</text>
<text x="159.1" y="30.1">SKT3</text>
<text x="159.1" y="34.8">0332-0-43-80-18-27-10-0</text>
<text x="88" y="36.6">SKT5</text>
<text x="88" y="41.3">0332-0-43-80-18-27-10-0</text>
<text x="159.1" y="36.6">SKT4</text>
<text x="159.1" y="41.3">0332-0-43-80-18-27-10-0</text>
<text x="69.4" y="45.9">05-GPS_IMU_SENSORS[4D]MAC_FREQ_CTRL</text>
<text x="115.1" y="43.5">U10A</text>
<text x="220.3" y="44.1">R45</text>
<text x="220.3" y="46.7">0_5%_1206</text>
<text x="69" y="49.1">14-DPLL-03[2A], 14-DPLL-03[3C]MAC_RF_OUT</text>
<text x="194.8" y="53.3">C62</text>
<text x="220.3" y="50.6">R46</text>
<text x="220.3" y="53.2">DNI_0_5%_1206</text>
<text x="88" y="54.4">SKT6</text>
<text x="88" y="59.1">0332-0-43-80-18-27-10-0</text>
<text x="155.9" y="57.6">SKT8</text>
<text x="176.9" y="54.4">SKT7</text>
<text x="176.9" y="59.1">0332-0-43-80-18-27-10-0</text>
<text x="204.1" y="54.1">C63</text>
<text x="204.1" y="55.8">0.1uF</text>
<text x="220.3" y="55.4">R47</text>
<text x="220.3" y="58">DNI_0_5%_1206</text>
<text x="88" y="60.8">SKT9</text>
<text x="88" y="65.6">0332-0-43-80-18-27-10-0</text>
<text x="155.9" y="62.3">0332-0-43-80-18-27-10-0</text>
<text x="155.9" y="64.1">SKT10</text>
<text x="222.1" y="64">12V and 3.3V Option for different Atomic clocks</text>
<text x="155.9" y="68.8">0332-0-43-80-18-27-10-0</text>
<text x="204.3" y="78.6">J39</text>
<text x="204.3" y="83.3">SA53 Screw</text>
<text x="215.6" y="78.6">J40</text>
<text x="215.6" y="83.3">SA53 Screw</text>
<text x="105.7" y="88.2">U10B</text>
<text x="204.3" y="85">H700-ND</text>
<text x="204.3" y="88.3">J41</text>
<text x="215.6" y="85">H700-ND</text>
<text x="215.6" y="88.3">J42</text>
<text x="49.4" y="93.9">06-MAC[5D]MAC_PPS_IN0+</text>
<text x="49.5" y="90.6">06-MAC[5C]MAC_PPS_IN1+</text>
<text x="49.8" y="95.5">06-MAC[5D]MAC_PPS_IN0-</text>
<text x="49.9" y="92.3">06-MAC[5C]MAC_PPS_IN1-</text>
<text x="204.3" y="94.7">H700-ND</text>
<text x="204.3" y="93">SA53 Screw</text>
<text x="215.6" y="94.7">H700-ND</text>
<text x="215.6" y="93">SA53 Screw</text>
<text x="109" y="118.9">J31</text>
<text x="109" y="143.2">WM24007CT-ND</text>
<text x="109" y="141.6">SA53_Header</text>
<text x="10.7" y="147.2">06-MAC[4B] MAC_PPS_OUT+</text>
<text x="184.9" y="148">U3</text>
<text x="40" y="151.1">R12</text>
<text x="40" y="152.7">110R</text>
<text x="57.3" y="151.3">U4</text>
<text x="92.9" y="155.3">16-PPSMUX_DPLLSMAMUX[3A], 16-PPSMUX_DPLLSMAMUX[5A]</text>
<text x="118.7" y="153.7">16-PPSMUX_DPLLSMAMUX[3A], 16-PPSMUX_DPLLSMAMUX[5A]</text>
<text x="10.7" y="156.9">06-MAC[4B]</text>
<text x="57.3" y="165.8">DS90LV028AQMA</text>
<text x="166" y="162.4">R10</text>
<text x="166" y="164">4.7K</text>
<text x="170.9" y="162.4">R11</text>
<text x="170.9" y="164">4.7K</text>
<text x="178.3" y="164">C23</text>
<text x="178.3" y="165.6">0.1uF</text>
<text x="184.9" y="162.6">DS90LV027AQMA</text>
<text x="50.6" y="169.5">C24</text>
<text x="50.6" y="171.7">0.1uF</text>
</g>
<g font-size="1.4" fill="#800000">
<text x="228.3" y="36.5">+5.0V</text>
<text x="236.6" y="36.5">+12V</text>
<text x="242.9" y="36.5">+3.3V</text>
<text x="175.2" y="51.1">MAC_VCC</text>
<text x="201.1" y="63">GND</text>
<text x="104.2" y="70.4">GND</text>
<text x="131.7" y="115.7">GND</text>
<text x="47.3" y="141.6">+3.3V</text>
<text x="175" y="143.2">+3.3V</text>
<text x="130" y="144.8">GND</text>
<text x="164" y="173.9">GND</text>
<text x="168.8" y="173.9">GND</text>
<text x="175.3" y="173.9">GND</text>
<text x="204.3" y="173.9">GND</text>
<text x="47.6" y="180.3">GND</text>
<text x="78.3" y="180.3">GND</text>
</g>
<g font-size="1.4" fill="#f00">
<text x="152.9" y="45.9">MAC_TX 08-DIPSwitches_I2C[6A]</text>
<text x="152.9" y="47.5">MAC_RX 08-DIPSwitches_I2C[6A]</text>
<text x="152.9" y="49.1">MAC_BITE 07-FPGA[4B]</text>
<text x="156.5" y="53.5">MAC_PPS_IN16-PPSMUX_DPLLSMAMUX[3A], 16-PPSMUX_DPLLSMAMUX[5A]</text>
<text x="156.5" y="55.1">MAC_PPS_OUT16-PPSMUX_DPLLSMAMUX[3A], 16-PPSMUX_DPLLSMAMUX[5A]</text>
<text x="172.6" y="90.7">MAC_USB+07-FPGA[5B]</text>
<text x="172.6" y="92.3">MAC_USB-07-FPGA[5B]</text>
<text x="172.6" y="93.9">MAC_USB_PWR07-FPGA[5A]</text>
<text x="172.6" y="102">MAC_ALARM 07-FPGA[4B]</text>
<text x="172.6" y="97.1">MAC_PPS_OUT+06-MAC[1C]</text>
<text x="172.6" y="98.7">MAC_PPS_OUT-06-MAC[1D]</text>
<text x="98.3" y="153.7">FPGA_MAC_PPSDIFF_OUT</text>
<text x="138.1" y="155.3">FPGA_MAC_PPS_DIFF_IN0</text>
<text x="141.6" y="150.5">FPGA_MAC_PPS_IN1-</text>
<text x="211.4" y="152.1">MAC_PPS_IN1-06-MAC[2B]</text>
<text x="211.4" y="150.5">MAC_PPS_IN1+06-MAC[2B]</text>
<text x="211.4" y="155.3">MAC_PPS_IN0+06-MAC[2B]</text>
<text x="19.6" y="156.9">MAC_PPS_OUT-</text>
<text x="211.4" y="156.9">MAC_PPS_IN0-06-MAC[2B]</text>
</g>
<g font-size="1.1">
<text x="257.9" y="188">REV</text>
<text x="263.9" y="188">DATE</text>
<text x="257.9" y="192.4">SHEET</text>
<text x="267.2" y="192.4">OF</text>
</g>
</svg>
